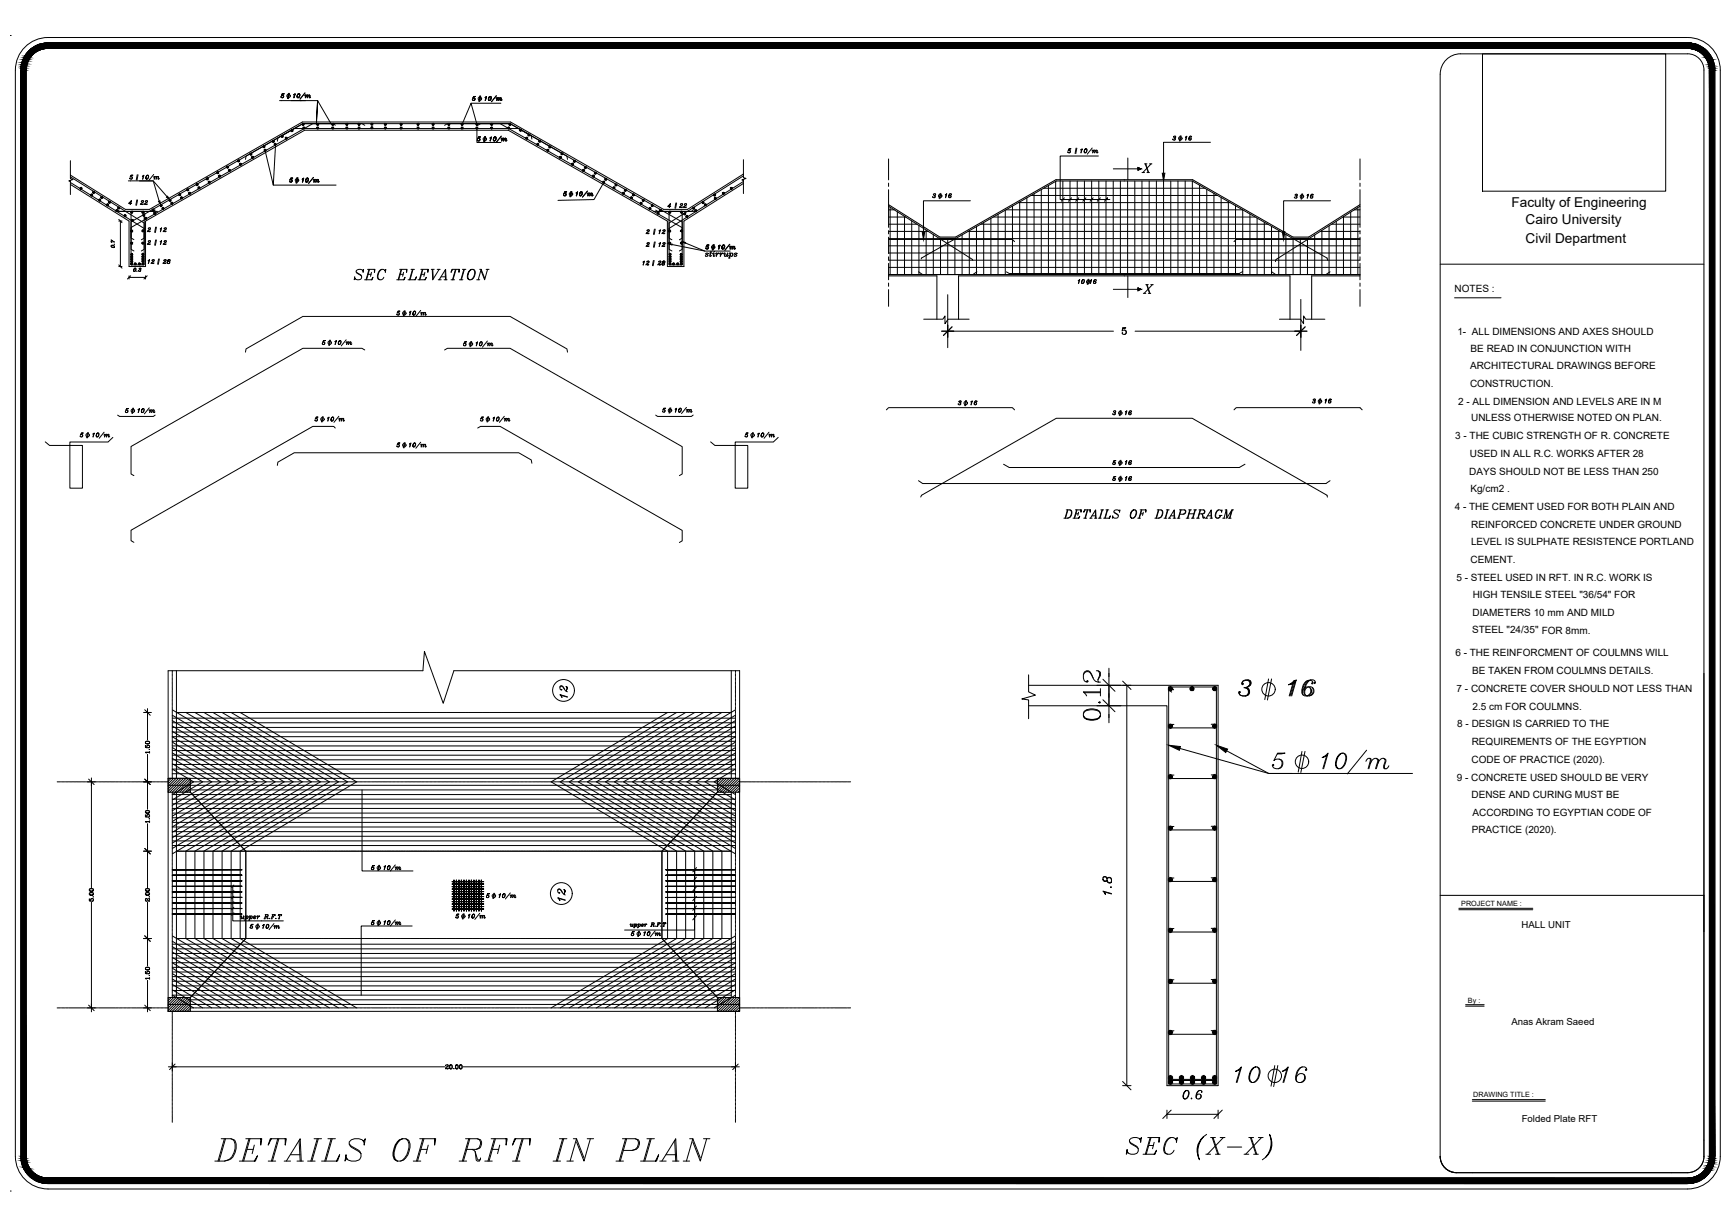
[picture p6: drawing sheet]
<svg xmlns="http://www.w3.org/2000/svg" width="841mm" height="594mm" viewBox="0 0 841 594" stroke-linecap="round" stroke-linejoin="round" font-family="sans-serif">
<!-- layer: SEC1RFT -->
<path d="M81 325v165h277v-165M85 325v52M354 325v52M81 377h277M81 381h277M85 384v99M354 384v99M81 487h277" fill="none" stroke="#000" stroke-width=".48"/>
<!-- layer: center -->
<g fill="none" stroke="#000" stroke-width=".48">
<path d="M459 143v25M630 145v25M83 325v1M83 326h.1M83 326v2M83 328h.1M83 328v2M83 330h.1M83 330v2M83 332h.1M83 332v2M83 334h.1"/>
<path d="M83 334v2M83 336h.1M83 336v2M83 338h.1M83 338v2M83 340h.1M356 325v1M356 326h.1M356 326v2M356 328h.1M356 328v2M356 330h.1"/>
<path d="M356 330v2M356 332h.1M356 332v2M356 334h.1M356 334v2M356 336h.1M356 336v2M356 338h.1M356 338v2M356 340h.1M83 340v2M83 342h.1"/>
<path d="M83 342v2M83 344h.1M83 344v2M83 346h.1M83 346v2M83 348h.1M83 348v2M83 350h.1M83 350v2M83 352h.1M83 352v2M83 354h.1"/>
<path d="M83 354v2M83 356h.1M83 356v2M83 358h.1M83 358v2M83 360h.1M85 345h269M356 340v2M356 342h.1M356 342v2M356 344h.1M356 344v2"/>
<path d="M356 346h.1M356 346v2M356 348h.1M356 348v2M356 350h.1M356 350v2M356 352h.1M356 352v2M356 354h.1M356 354v2M356 356h.1M356 356v2"/>
<path d="M356 358h.1M356 358v2M356 360h.1M28 379h1M29 379h1M30 379h1M31 379h1M32 379h1M33 379h1M34 379h1M35 379h1M36 379h1"/>
<path d="M37 379h1M38 379h1M39 379h1M40 379h1M41 379h1M42 379h1M43 379h1M44 379h1M45 379h1M46 379h1M47 379h1M48 379h1"/>
<path d="M49 379h1M50 379h1M51 379h1M52 379h1M53 379h1M54 379h1M55 379h1M56 379h1M57 379h1M58 379h1M59 379h1M60 379h1"/>
<path d="M61 379h1M62 379h1M63 379h1M64 379h1M65 379h1M66 379h1M67 379h1M68 379h1M69 379h1M70 379h1M71 379h1M72 379h1"/>
<path d="M73 379h1M74 379h1M75 379h1M76 379h1M77 379h1M78 379h1M79 379h1M80 379h1M83 360v2M83 362h.1M83 362v2M83 364h.1"/>
<path d="M83 364v2M83 366h.1M83 366v2M83 368h.1M83 368v2M83 370h.1M83 370v2M83 372h.1M83 372v2M83 374h.1M83 374v2M83 376h.1"/>
<path d="M83 376v1M92 379h1M94 379h.1M94 379h1M96 379h.1M96 379h1M98 379h.1M98 379h1M100 379h.1M100 379h1M102 379h.1M102 379h1"/>
<path d="M104 379h.1M104 379h1M106 379h.1M106 379h1M108 379h.1M108 379h1M110 379h.1M110 379h1M112 379h.1M112 379h1M114 379h.1M114 379h1"/>
<path d="M116 379h.1M116 379h1M118 379h.1M118 379h1M120 379h.1M120 379h1M122 379h.1M122 379h1M124 379h.1M124 379h1M126 379h.1M126 379h1"/>
<path d="M128 379h.1M128 379h1M130 379h.1M130 379h1M132 379h.1M132 379h1M134 379h.1M134 379h1M136 379h.1M136 379h1M138 379h.1M138 379h1"/>
<path d="M140 379h.1M140 379h1M142 379h.1M142 379h1M144 379h.1M144 379h1M146 379h.1M146 379h1M148 379h.1M148 379h1M150 379h.1M150 379h1"/>
<path d="M152 379h.1M152 379h1M154 379h.1M154 379h1M156 379h.1M156 379h1M158 379h.1M158 379h1M160 379h.1M160 379h1M162 379h.1M162 379h1"/>
<path d="M164 379h.1M164 379h1M166 379h.1M166 379h1M168 379h.1M168 379h1M170 379h.1M170 379h1M172 379h.1M172 379h1M174 379h.1M174 379h1"/>
<path d="M176 379h.1M176 379h1M178 379h.1M178 379h1M180 379h.1M180 379h1M182 379h.1M182 379h1M184 379h.1M184 379h1M186 379h.1M186 379h1"/>
<path d="M188 379h.1M188 379h1M190 379h.1M190 379h1M192 379h.1M192 379h1M194 379h.1M194 379h1M196 379h.1M196 379h1M198 379h.1M198 379h1"/>
<path d="M200 379h.1M200 379h1M202 379h.1M202 379h1M204 379h.1M204 379h1M206 379h.1M206 379h1M208 379h.1M208 379h1M210 379h.1M210 379h1"/>
<path d="M212 379h.1M212 379h1M214 379h.1M214 379h1M216 379h.1M216 379h1M218 379h.1M218 379h1M220 379h.1M220 379h1M222 379h.1M222 379h1"/>
<path d="M224 379h.1M224 379h1M226 379h.1M226 379h1M228 379h.1M228 379h1M230 379h.1M230 379h1M232 379h.1M232 379h1M234 379h.1M234 379h1"/>
<path d="M236 379h.1M236 379h1M238 379h.1M238 379h1M240 379h.1M240 379h1M242 379h.1M242 379h1M244 379h.1M244 379h1M246 379h.1M246 379h1"/>
<path d="M248 379h.1M248 379h1M250 379h.1M250 379h1M252 379h.1M252 379h1M254 379h.1M254 379h1M256 379h.1M256 379h1M258 379h.1M258 379h1"/>
<path d="M260 379h.1M260 379h1M262 379h.1M262 379h1M264 379h.1M264 379h1M266 379h.1M266 379h1M268 379h.1M268 379h1M270 379h.1M270 379h1"/>
<path d="M272 379h.1M272 379h1M274 379h.1M274 379h1M276 379h.1M276 379h1M278 379h.1M278 379h1M280 379h.1M280 379h1M282 379h.1M282 379h1"/>
<path d="M284 379h.1M284 379h1M286 379h.1M286 379h1M288 379h.1M288 379h1M290 379h.1M290 379h1M292 379h.1M292 379h1M294 379h.1M294 379h1"/>
<path d="M296 379h.1M296 379h1M298 379h.1M298 379h1M300 379h.1M300 379h1M302 379h.1M302 379h1M304 379h.1M304 379h1M306 379h.1M306 379h1"/>
<path d="M308 379h.1M308 379h1M310 379h.1M310 379h1M312 379h.1M312 379h1M314 379h.1M314 379h1M316 379h.1M316 379h1M318 379h.1M318 379h1"/>
<path d="M320 379h.1M320 379h1M322 379h.1M322 379h1M324 379h.1M324 379h1M326 379h.1M326 379h1M328 379h.1M328 379h1M330 379h.1M330 379h1"/>
<path d="M332 379h.1M332 379h1M334 379h.1M334 379h1M336 379h.1M336 379h1M338 379h.1M338 379h1M340 379h.1M340 379h1M342 379h.1M342 379h1"/>
<path d="M344 379h.1M344 379h1M346 379h.1M346 379h2M356 360v2M356 362h.1M356 362v2M356 364h.1M356 364v2M356 366h.1M356 366v2M356 368h.1"/>
<path d="M356 368v2M356 370h.1M356 370v2M356 372h.1M356 372v2M356 374h.1M356 374v2M356 376h.1M356 376v1M358 379h2M360 379h.1M361 379h1"/>
<path d="M362 379h.1M363 379h1M364 379h.1M365 379h1M366 379h.1M367 379h1M368 379h.1M369 379h1M370 379h.1M371 379h1M372 379h.1M373 379h1"/>
<path d="M374 379h.1M375 379h1M376 379h.1M377 379h1M378 379h.1M379 379h1M380 379h.1M381 379h1M382 379h.1M383 379h1M384 379h.1M385 379h1"/>
<path d="M386 379h.1M387 379h1M388 379h.1M389 379h1M390 379h.1M391 379h1M392 379h.1M393 379h1M394 379h.1M395 379h1M396 379h.1M397 379h1"/>
<path d="M398 379h.1M399 379h1M400 379h.1M401 379h1M402 379h.1M403 379h1M404 379h.1M405 379h1M406 379h.1M407 379h1M408 379h.1M409 379h1"/>
<path d="M410 379h.1M411 379h1M83 384v1M83 386h.1M83 386v1M83 387v1M83 388v1M83 390h.1M83 390v1M83 391v1M83 392v1M83 394h.1"/>
<path d="M83 394v1M83 395v1M83 396v1M83 398h.1M83 398v1M83 399v1M92 384h.1M92 384l1 1M93 385h1M94 385h.1M94 386h.1M94 386l1 1"/>
<path d="M95 387h.1M95 387l2 1M97 389h.1M97 389l1 1M98 390h.1M98 391h1M99 391h.1M99 391l1 1M100 392h.1M100 392v1M100 393h.1M101 393l2 2"/>
<path d="M103 395h.1M103 395v1M103 396h.1M103 396l1 1M104 397h.1M105 397h.1M105 398h.1M105 398l2 1M107 399h.1M107 399l1 1M333 400h-1M333 400h.1"/>
<path d="M333 399v1M333 399h.1M334 398l-1 1M334 398h.1M335 398h.1M335 397h.1M336 397h-1M336 397h.1M336 396v1M337 395l-1 1M337 395h.1M338 394l-1 1"/>
<path d="M338 394h.1M339 393v1M339 392v1M340 392h.1M341 391h-1M341 391h.1M342 390h-1M342 390h.1M342 389v1M342 389h.1M343 389h.1M343 388h.1"/>
<path d="M344 388h.1M345 387h-1M345 387h.1M345 386v1M345 386h.1M346 386h-1M346 385h.1M347 384l-1 1M348 384h-1M356 384v1M356 386h.1M356 386v1"/>
<path d="M356 387v1M356 388v1M356 390h.1M356 390v1M356 391v1M356 392v1M356 394h.1M356 394v1M356 395v1M356 396v1M356 398h.1M356 398v1"/>
<path d="M356 399v1M83 400v1M83 402h.1M83 402v1M83 403v1M83 404v1M83 406h.1M83 406v1M83 407v1M83 408v1M83 410h.1M83 410v1"/>
<path d="M83 411v1M83 412v1M83 414h.1M83 414v1M83 415v1M83 416v1M83 418h.1M83 418v1M83 419v1M85 412h269M108 400h.1M108 401h.1"/>
<path d="M108 401h1M109 401v1M109 402h.1M110 402v1M110 403h.1M111 403h.1M111 404l1 1M112 405h.1M112 405l1 1M113 406h.1M114 407h.1M114 407v1"/>
<path d="M115 408l1 1M116 409h.1M116 409l1 1M117 410h.1M117 410l1 1M118 411h.1M118 411v1M118 412h.1M119 412h.1M119 412v32M321 412v36M321 412h.1"/>
<path d="M322 411l-1 1M323 410l-1 1M323 410h.1M324 409l-1 1M324 409h.1M325 407l-1 2M325 407h.1M326 407h.1M326 406h.1M327 406h-1M327 406h.1M327 405v1"/>
<path d="M328 405h-1M328 405h.1M329 404l-1 1M329 404h.1M329 403h.1M330 403h.1M331 402l-1 1M332 401l-1 1M332 401h.1M332 400h.1M356 400v1M356 402h.1"/>
<path d="M356 402v1M356 403v1M356 404v1M356 406h.1M356 406v1M356 407v1M356 408v1M356 410h.1M356 410v1M356 411v1M356 412v1M356 414h.1"/>
<path d="M356 414v1M356 415v1M356 416v1M356 418h.1M356 418v1M356 419v1M83 420v1M83 422h.1M83 422v1M83 423v1M83 424v1M83 426h.1"/>
<path d="M83 426v1M83 427v1M83 428v1M83 430h.1M83 430v1M83 431v1M83 432v1M83 433v1M83 434v1M83 435v1M83 436v1M83 437v1"/>
<path d="M83 438v1M83 439v1M356 420v1M356 422h.1M356 422v1M356 423v1M356 424v1M356 426h.1M356 426v1M356 427v1M356 428v1M356 430h.1"/>
<path d="M356 430v1M356 431v1M356 432v1M356 433v1M356 434v1M356 435v1M356 436v1M356 437v1M356 438v1M356 439v1M83 440v1M83 441v1"/>
<path d="M83 442v1M83 443v1M83 444v1M83 445v1M83 446v1M83 447v1M83 448v1M83 449v1M83 450v1M83 451v1M83 452v1M83 453v1"/>
<path d="M83 454v1M83 455v1M83 456v1M83 457v1M83 458v1M83 460h.1M85 455h217M115 459l-1 1M115 459h.1M116 458l-1 1M116 458h.1M117 457l-1 1"/>
<path d="M117 457h.1M118 456h-1M118 456h.1M119 455l-1 1M119 455h.1M119 454v1M323 457h.1M323 457l1 1M323 455h31M324 458h.1M324 458v1M325 459h.1"/>
<path d="M325 459l1 1M356 440v1M356 441v1M356 442v1M356 443v1M356 444v1M356 445v1M356 446v1M356 447v1M356 448v1M356 449v1M356 450v1"/>
<path d="M356 451v1M356 452v1M356 453v1M356 454v1M356 455v1M356 456v1M356 457v1M356 458v1M356 460h.1M83 460v1M83 461v1M83 462v1"/>
<path d="M83 464h.1M83 464v1M83 465v1M83 466v1M83 468h.1M83 468v1M83 469v1M83 470v1M83 472h.1M83 472v1M83 473v1M83 474v1"/>
<path d="M83 476h.1M83 476v1M83 477v1M83 478v1M83 480h.1M83 480v1M95 480h.1M96 480h.1M96 479v1M97 479h-1M97 478h.1M98 477l-1 1"/>
<path d="M98 477h.1M99 476l-1 1M99 476h.1M100 476h-1M100 475h.1M101 474v1M101 474h.1M102 473l-1 1M102 473h.1M104 470l-2 3M104 470h.1M105 470h.1"/>
<path d="M106 469h-1M106 469h.1M107 467l-1 1M107 467h.1M108 467h-1M108 466h.1M109 466h-1M109 465v1M110 465h.1M110 464v1M110 464h.1M111 464h.1"/>
<path d="M111 463h.1M112 462l-1 1M112 462h.1M113 462h-1M113 462h.1M113 461v1M114 460v1M114 460h.1M326 460h.1M326 460v1M326 461l1 1M327 462h.1"/>
<path d="M327 462h1M328 462h.1M328 462l1 1M329 463h.1M329 464h.1M329 464h1M330 464v1M330 465h.1M330 465l1 1M331 466h.1M331 466h1M332 466h.1"/>
<path d="M332 467h.1M332 467l1 1M333 468h.1M333 468h1M334 469l1 1M335 470h.1M335 470l1 1M336 471l1 1M337 472l1 1M338 473h.1M338 473l1 1M339 474h.1"/>
<path d="M339 474l1 1M340 476h.1M340 476h1M341 476v1M341 477h.1M341 477h1M342 477h.1M342 477v1M342 478h1M343 479h.1M343 479h1M344 479v1"/>
<path d="M344 480h.1M344 480h1M356 460v1M356 461v1M356 462v1M356 464h.1M356 464v1M356 465v1M356 466v1M356 468h.1M356 468v1M356 469v1"/>
<path d="M356 470v1M356 472h.1M356 472v1M356 473v1M356 474v1M356 476h.1M356 476v1M356 477v1M356 478v1M356 480h.1M356 480v1M28 488h1"/>
<path d="M29 488h1M30 488h1M31 488h1M32 488h1M33 488h1M34 488h1M35 488h1M36 488h1M37 488h1M38 488h1M39 488h1M40 488h1"/>
<path d="M41 488h1M42 488h1M43 488h1M44 488h1M45 488h1M46 488h1M47 488h1M48 488h1M49 488h1M50 488h1M51 488h1M52 488h1"/>
<path d="M53 488h1M54 488h1M55 488h1M56 488h1M57 488h1M58 488h1M59 488h1M60 488h1M61 488h1M62 488h1M63 488h1M64 488h1"/>
<path d="M65 488h1M66 488h1M67 488h1M68 488h1M69 488h1M70 488h1M71 488h1M72 488h1M73 488h1M74 488h1M75 488h1M76 488h1"/>
<path d="M77 488h1M78 488h1M79 488h1M80 488h1M83 481v1M83 482v1M83 490v2M83 492h.1M83 492v2M83 494h.1M83 494v2M83 496h.1"/>
<path d="M83 496v2M83 498h.1M83 498v2M83 500h.1M92 488h2M93 483h-1M94 488h.1M94 482l-1 1M94 481h.1M94 488h2M95 480l-1 1M96 488h.1"/>
<path d="M96 488h2M98 488h.1M98 488h2M100 488h.1M100 488h2M102 488h.1M102 488h2M104 488h.1M104 488h2M106 488h.1M106 488h2M108 488h.1"/>
<path d="M108 488h2M110 488h.1M110 488h2M112 488h.1M112 488h2M114 488h.1M114 488h2M116 488h.1M116 488h2M118 488h.1M118 488h2M120 488h.1"/>
<path d="M120 488h2M122 488h.1M122 488h2M124 488h.1M124 488h2M126 488h.1M126 488h2M128 488h.1M128 488h2M130 488h.1M130 488h2M132 488h.1"/>
<path d="M132 488h2M134 488h.1M134 488h2M136 488h.1M136 488h2M138 488h.1M138 488h2M140 488h.1M140 488h2M142 488h.1M142 488h2M144 488h.1"/>
<path d="M144 488h2M146 488h.1M146 488h2M148 488h.1M148 488h2M150 488h.1M150 488h2M152 488h.1M152 488h2M154 488h.1M154 488h2M156 488h.1"/>
<path d="M156 488h2M158 488h.1M158 488h2M160 488h.1M160 488h2M162 488h.1M162 488h2M164 488h.1M164 488h2M166 488h.1M166 488h1M168 488h.1"/>
<path d="M168 488h2M170 488h.1M170 488h1M172 488h.1M172 488h2M174 488h.1M174 488h1M176 488h.1M176 488h2M178 488h.1M178 488h2M180 488h.1"/>
<path d="M180 488h2M182 488h.1M182 488h2M184 488h.1M184 488h2M186 488h.1M186 488h2M188 488h.1M188 488h2M190 488h.1M190 488h2M192 488h.1"/>
<path d="M192 488h2M194 488h.1M194 488h2M196 488h.1M196 488h2M198 488h.1M198 488h2M200 488h.1M200 488h2M202 488h.1M202 488h2M204 488h.1"/>
<path d="M204 488h2M206 488h.1M206 488h2M208 488h.1M208 488h2M210 488h.1M210 488h2M212 488h.1M212 488h2M214 488h.1M214 488h2M216 488h.1"/>
<path d="M216 488h2M218 488h.1M218 488h2M220 488h.1M220 488h2M222 488h.1M222 488h2M224 488h.1M224 488h2M226 488h.1M226 488h2M228 488h.1"/>
<path d="M228 488h2M230 488h.1M230 488h2M232 488h.1M232 488h2M234 488h.1M234 488h2M236 488h.1M236 488h2M238 488h.1M238 488h2M240 488h.1"/>
<path d="M240 488h2M242 488h.1M242 488h2M244 488h.1M244 488h1M246 488h.1M246 488h2M248 488h.1M248 488h1M250 488h.1M250 488h2M252 488h.1"/>
<path d="M252 488h1M254 488h.1M254 488h2M256 488h.1M256 488h1M258 488h.1M258 488h2M260 488h.1M260 488h2M262 488h.1M262 488h2M264 488h.1"/>
<path d="M264 488h2M266 488h.1M266 488h2M268 488h.1M268 488h2M270 488h.1M270 488h2M272 488h.1M272 488h2M274 488h.1M274 488h2M276 488h.1"/>
<path d="M276 488h2M278 488h.1M278 488h2M280 488h.1M280 488h2M282 488h.1M282 488h2M284 488h.1M284 488h2M286 488h.1M286 488h2M288 488h.1"/>
<path d="M288 488h2M290 488h.1M290 488h2M292 488h.1M292 488h2M294 488h.1M294 488h2M296 488h.1M296 488h2M298 488h.1M298 488h2M300 488h.1"/>
<path d="M300 488h2M302 488h.1M302 488h2M304 488h.1M304 488h2M306 488h.1M306 488h2M308 488h.1M308 488h2M310 488h.1M310 488h2M312 488h.1"/>
<path d="M312 488h2M314 488h.1M314 488h2M316 488h.1M316 488h2M318 488h.1M318 488h2M320 488h.1M320 488h2M322 488h.1M322 488h1M324 488h.1"/>
<path d="M324 488h2M326 488h.1M326 488h1M328 488h.1M328 488h2M330 488h.1M330 488h1M332 488h.1M332 488h2M334 488h.1M334 488h1M336 488h.1"/>
<path d="M336 488h2M338 488h.1M338 488h1M340 488h.1M340 488h2M342 488h.1M342 488h1M344 488h.1M344 488h2M345 480h.1M345 480v1M345 481h.1"/>
<path d="M345 481h1M346 481l1 1M346 488h.1M346 488h2M347 482v1M347 483h.1M347 483h1M356 481v1M356 482v1M356 490v2M356 492h.1M356 492v2"/>
<path d="M356 494h.1M356 494v2M356 496h.1M356 496v2M356 498h.1M356 498v2M356 500h.1M358 488h2M360 488h.1M361 488h1M362 488h.1M363 488h1"/>
<path d="M364 488h.1M365 488h1M366 488h.1M367 488h1M368 488h.1M369 488h1M370 488h.1M371 488h1M372 488h.1M373 488h1M374 488h.1M375 488h1"/>
<path d="M376 488h.1M377 488h1M378 488h.1M379 488h1M380 488h.1M381 488h1M382 488h.1M383 488h1M384 488h.1M385 488h1M386 488h.1M387 488h1"/>
<path d="M388 488h.1M389 488h1M390 488h.1M391 488h1M392 488h.1M393 488h1M394 488h.1M395 488h1M396 488h.1M397 488h1M398 488h.1M399 488h1"/>
<path d="M400 488h.1M401 488h1M402 488h.1M403 488h1M404 488h.1M405 488h1M406 488h.1M407 488h1M408 488h.1M409 488h1M410 488h.1M411 488h1"/>
<path d="M83 500v2M83 502h.1M83 502v2M83 504h.1M83 504v2M83 506h.1M83 506v2M83 508h.1M83 508v2M83 510h.1M83 510v2M83 512h.1"/>
<path d="M83 512v2M83 514h.1M83 514v2M83 516h.1M83 516v2M83 518h.1M83 518v2M83 520h.1M356 500v2M356 502h.1M356 502v2M356 504h.1"/>
<path d="M356 504v2M356 506h.1M356 506v2M356 508h.1M356 508v2M356 510h.1M356 510v2M356 512h.1M356 512v2M356 514h.1M356 514v2M356 516h.1"/>
<path d="M356 516v2M356 518h.1M356 518v2M356 520h.1M83 520v2M83 522h.1M83 522v2M83 524h.1M83 524v2M83 526h.1M83 526v2M83 528h.1"/>
<path d="M83 528v2M83 530h.1M83 530v2M83 532h.1M83 532v2M83 534h.1M83 534v2M83 536h.1M83 536v2M83 538h.1M83 538v2M83 540h.1"/>
<path d="M356 520v2M356 522h.1M356 522v2M356 524h.1M356 524v2M356 526h.1M356 526v2M356 528h.1M356 528v2M356 530h.1M356 530v2M356 532h.1"/>
<path d="M356 532v2M356 534h.1M356 534v2M356 536h.1M356 536v2M356 538h.1M356 538v2M356 540h.1M83 540v2M83 542h.1M83 542v2M356 540v2"/>
<path d="M356 542h.1M356 542v2"/>
</g>
<!-- layer: text2 -->
<g fill="none" stroke="#000" stroke-width=".48">
<path d="M430 100l41 26M491 100v33M493 98h103M494 98v35M497 96v37M500 95h90M501 94v39M504 92v41M506 91h78M508 90v43M511 88v45M515 88v45"/>
<path d="M518 88v45M522 88v45M525 88v45M529 88v45M532 88v45M536 88v45M539 88v45M543 88v45M546 88v45M550 88v45M553 88v45M557 88v45"/>
<path d="M560 88v45M564 88v45M567 88v45M571 88v45M574 88v45M578 88h-66l-66 37M578 88l65 37v1M578 88v45M581 90v43M585 92v41M588 94v39M592 96v37"/>
<path d="M595 98v35M599 100v33M659 100l-41 26v1M430 116h60l2 1M430 119h229M430 116h229M430 112h20M430 109h14M430 105h9M430 102h3M431 100v33M435 103v30"/>
<path d="M438 105v28M442 107v26M445 109v24M449 111v22M452 114v19M455 116h8M456 116v17M459 116v17M463 116v17M466 114v19M469 112h151M470 112v21"/>
<path d="M473 110v23M475 109h139M477 108v25M480 106v27M481 105h127M484 104v29M487 102v31M487 102h115v31M606 104v29M609 106v27M613 108v25M616 110v23"/>
<path d="M619 112v21M623 114v19M626 116v17M630 116v17M633 116v17M637 114v19M640 112h19M640 112v21M644 109v24M645 109h14M647 107v26M651 105h8"/>
<path d="M651 105v28M654 103v30M656 102h3M658 101v32M659 116h-60l-1 1M430 133h229M430 130h229M430 126h229M430 123h229M445 132l2 1M473 132l-2 1M602 132l-2 1h-111l-1-1"/>
<path d="M616 132l2 1M644 132l-2 1M429 199l1-1h60l2 1M598 199l1-1h60l1 1M445 233l2 1h195l2-1M486 225l3 2h111l3-2M83 359h273M83 355h273M83 352h273M83 350h273M83 348h273M83 360l33 19-33 19"/>
<path d="M83 354l42 25-42 24M83 352l46 27-46 27M83 349l50 30-50 30M83 347l55 32-55 32M83 344l59 35-59 35M90 345l56 34-56 33v43l56 33M94 345l57 34-57 33v43l57 33M99 345l56 34-56 33v43l56 33M103 345l57 34-57 33v43l57 33M108 345l56 34-56 33v43l56 33M112 345l56 34-56 33v43l56 33M116 345l57 34-57 33v43l57 33"/>
<path d="M323 345l-56 34 56 33v43l-56 33M328 345l-57 34 57 33v43l-57 33M332 345l-56 34 56 33v43l-56 33M337 345l-57 34 57 33v43l-57 33M341 345l-56 34 56 33v43l-56 33M345 345l-56 34 56 33v43l-56 33M350 345l-57 34 57 33v43l-57 33M356 360l-32 19 32 19M356 354l-41 25 41 24M356 352l-45 27 45 27M356 349l-50 30 50 30M356 347l-54 32 54 32"/>
<path d="M356 344l-58 35 58 35M83 375h273M83 370h273M83 368h273M83 366h273M83 364h273M83 361h273M83 370l15 9-15 9M83 367l20 12-20 11M83 365l24 14-24 14M83 362l28 17-28 16M356 370l-14 9 14 9"/>
<path d="M356 367l-19 12 19 11M356 365l-23 14 23 14M356 362l-28 17 28 16M572 363l43 12h69M594 364l21 11h11M83 387h273M83 390h273M83 392h273M83 394h273M83 396h273M83 398h273M91 383h257"/>
<path d="M354 385h-271l11-6-11-6h273l-10 6 10 6M83 401h273M83 403h273M83 405h273M83 407h273M83 410h273M83 401l37-22-37-22h273l-36 22 36 22M83 460h273M83 458h273M83 459l50 29M83 456l55 32M83 453l59 35"/>
<path d="M356 459l-50 29M356 456l-54 32M356 453l-58 35M83 480h273M83 478h273M83 475h273M83 473h273M83 471h273M83 469h273M83 464h273M83 462h273M83 480l15 8"/>
<path d="M83 477l20 11M83 474l24 14M83 472l28 16M83 469l33 19M83 464l42 24M83 461l46 27M356 480l-14 8M356 477l-19 11M356 474l-23 14M356 472l-28 16M356 469l-32 19M356 464l-41 24"/>
<path d="M356 461l-45 27M91 484h257M120 488l-37-21h273l-36 21M354 482h-271l11 6M356 482l-10 6"/>
</g>
<!-- layer: center3 -->
<g fill="none" stroke="#000" stroke-width=".48">
<path d="M82 377h-1M83 377l-2 2M84 377l-3 3M85 377l-4 4M87 377l-6 5M88 377l-7 6M89 377l-7 7M90 377l-7 7M91 377l-6 7M92 378l-6 6M92 379l-5 5M92 380l-4 4"/>
<path d="M348 377v1M350 377l-2 2M351 377l-3 3M352 377l-4 5M353 377l-5 6M354 377l-6 7M356 377l-7 7M357 377l-7 7M358 377l-7 7M358 378l-5 6M358 379l-4 5M92 381l-3 3"/>
<path d="M92 382l-1 2M92 384h.1M358 381l-3 3M358 382l-2 2M358 383l-1 1M82 483l-1 1M83 483l-2 2M84 483l-3 3M85 483l-4 4M87 483l-6 5M88 483l-7 7M89 483l-7 7"/>
<path d="M90 483l-7 7M91 483l-6 7M92 484l-6 6M92 485l-5 5M92 486l-4 4M92 487l-3 3M92 489l-1 1M92 490h.1M348 483v1M350 483l-2 2M351 483l-3 4M352 483l-4 5"/>
<path d="M353 483l-5 6M354 483l-6 7M356 483l-7 7M357 483l-7 7M358 483l-7 7M358 484l-5 6M358 486l-4 4M358 487l-3 3M358 488l-2 2M358 489l-1 1"/>
</g>
<!-- layer: COL -->
<path d="M34 78v9h1l-2 1h1v6M360 77v9h1l-2 1h1v7M81 325h124l1-9 9 25 5-16h138M81 377h11v7h-11zM348 377h10v7h-10zM81 483h11v7h-11zM348 483h10v7h-10z" fill="none" stroke="#000" stroke-width=".48"/>
<!-- layer: Dim -->
<g fill="none" stroke="#000" stroke-width=".48">
<path d="M136 49h18l-1 11 1-11 6 11M228 50h15M133 70l-1 20-4-17M231 60l-3-10-4 10M231 62v7h12M586 69h-22v15M63 88h11l7 7M68 88h6l3 9M132 90h31M293 88l-5 9h-18M470 97h-23v15M645 97h-23v15"/>
<path d="M58 107h1M58 106l1 2M58 107v22M326 118l15 4M332 118l9 4h13M58 129h1M58 128l1 2M62 134h9M63 134v1M63 134l-1 1M71 134v1M71 134h.1"/>
<path d="M71 134l-1 1M353 125h1M353 123h1l-1 2M354 123l-1 2M544 159h1h-1v1a1.1 1.1 0 0 1 1 0 1.1 1.1 0 0 1 0 2 1.1 1.1 0 0 1-1-1M545 160l1 1-1 1M459 160h80M550 160h80M71 345v14M44 379v51M71 366v13M71 379v13"/>
<path d="M71 399v13M175 383v39h25M71 413v17M44 437v51M71 437v18M113 430v16h24M113 429l-1 1M113 432l-1 1M113 434l-1 1M113 437l-1 1M113 440l-1 1M337 421l-1 30h-33"/>
<path d="M337 425l-1 2M337 430l-1 2M337 434l-1 2M337 439l-1 2M337 420l-1 2M71 455v13M113 442l-1 2M116 444h1v1M117 444v1l1-1v1M118 445h.1M119 444v2M120 444v1"/>
<path d="M121 444v2M122 444v1M123 445l1-1a.6 .6 0 0 0-1 0 .6 .6 0 0 0 0 1 .6 .6 0 0 0 1 0M123 444v1M124 444h1v1M125 444v1M126 444l-1 1M128 443h2v1h-1M129 443l-1 2M129 444l1 1M130 443l-1 1M132 443h1v1v-1"/>
<path d="M132 444h1M132 443v2M133 444l-1 1M135 443v1v-1h1v1v-1M136 443l-1 2M200 449h-25v33M305 448h1v1M306 448v1l1-1M307 448v1M308 448l-1 2 1-2h-1M308 448v1M309 448v2v-2"/>
<path d="M310 448v1M311 449l1-1-1 1h1M311 448v1M313 448l-1 1 1-1h-1M313 448h.1M316 447h1l-1 1M316 447l-1 2M317 447v1M319 447h1v1v-1M319 447l-1 2 1-2M319 448h.1M321 447v1v-1h2v1v-1"/>
<path d="M321 449l1-2v2M337 444l-1 2M71 475v13M84 517h131M224 517h132"/>
<circle cx="120" cy="444" r=".6"/>
<circle cx="122" cy="444" r=".6"/>
<circle cx="308" cy="448" r=".5"/>
<circle cx="310" cy="448" r=".5"/>
</g>
<!-- layer: XDIM -->
<g fill="none" stroke="#000" stroke-width=".48">
<path d="M459 158v5M461 158l-4 5M630 158v5M632 158l-4 5M456 160h6M627 160h6M70 345h3M70 344l3 3M71 343v4M42 379h4M43 378l3 2M44 377v4"/>
<path d="M70 379h3M70 378l3 2M71 377v4M70 412h3M70 411l3 3M71 411v3M70 455h3M70 453l3 3M71 453v4M42 488h4M43 487l3 3M44 486v4"/>
<path d="M70 488h3M70 487l3 3M71 486v4M82 517h3M83 515v4M85 516l-3 2M354 517h4M356 515v4M358 516l-3 2"/>
</g>
<!-- layer: text2 -->
<g fill="#000" stroke="#000" stroke-width=".48">
<path d="M566 361l6 1-1 2zM589 361l6 2-1 2z"/>
<path d="M83 438h34zM83 438h34z"/>
<path d="M83 435h34zM83 435h34z"/>
<path d="M83 432h34zM83 432h34z"/>
<path d="M83 430l34-1zM83 429h34z"/>
<path d="M83 427h34zM83 427h34z"/>
<path d="M83 424h34zM83 424h34z"/>
<path d="M83 421h34zM83 421h34z"/>
<path d="M219 439h15zM219 439h15z"/>
<path d="M219 438h15zM219 438h15z"/>
<path d="M219 437h15zM219 437h15z"/>
<path d="M219 436h15zM219 436h15z"/>
<path d="M219 434h15zM219 434h15z"/>
<path d="M219 433h15zM219 433h15z"/>
<path d="M219 432h15zM219 432h15z"/>
<path d="M219 431h15zM219 431h15z"/>
<path d="M219 430h15zM219 430h15z"/>
<path d="M219 428h15zM219 428h15z"/>
<path d="M219 427h15zM219 427h15z"/>
<path d="M220 426v15zM220 426v15z"/>
<path d="M221 426v15zM221 426v15z"/>
<path d="M222 426v15zM222 426v15z"/>
<path d="M224 426v15zM224 426v15z"/>
<path d="M225 426v15zM225 426v15z"/>
<path d="M226 426v15zM226 426v15z"/>
<path d="M227 426v15zM227 426v15z"/>
<path d="M228 426v15zM228 426v15z"/>
<path d="M230 426v15zM230 426v15z"/>
<path d="M231 426v15zM231 426v15z"/>
<path d="M232 426v15zM232 426v15z"/>
<path d="M233 426v15zM233 426v15z"/>
<path d="M323 438h33zM323 438h33z"/>
<path d="M323 435h33zM323 435h33z"/>
<path d="M323 432h33zM323 432h33z"/>
<path d="M323 429h33zM323 430l33-1z"/>
<path d="M323 427h33zM323 427h33z"/>
<path d="M323 424h33zM323 424h33z"/>
<path d="M323 421h33zM323 421h33z"/>
<path d="M83 443h34zM83 443h34z"/>
<path d="M83 440h34zM83 440h34z"/>
<path d="M219 440h15zM219 441l15-1z"/>
<path d="M323 443h33zM323 443h33z"/>
<path d="M323 440h33zM323 440h33z"/>
</g>
<!-- layer: h-col -->
<g fill="none" stroke="#000" stroke-width=".48">
<path d="M12 23a16 16 0 0 1 11-5h795a16 16 0 0 1 15 16v526a16 16 0 0 1-15 16h-795a16 16 0 0 1-16-16v-526a16 16 0 0 1 5-11zM14 24l5-3h4h795a13 13 0 0 1 13 13v526a13 13 0 0 1-13 14h-795a13 13 0 0 1-13-14v-526a13 13 0 0 1 4-10zM15 27l4-3 4-1h795a11 11 0 0 1 10 11v526a11 11 0 0 1-10 11h-795a11 11 0 0 1-10-11v-526v-4zM825 34v526M826 34a8 8 0 0 0-8-8h-110a10 10 0 0 0-10 10v524a8 8 0 0 0 8 8h112a8 8 0 0 0 8-8M698 128h127M705 144h22M698 434h127M707 440h36M707 441h36M710 487h9M710 488h9"/>
<path d="M713 533h36M713 534h36"/>
</g>
<!-- layer: Type -->
<path d="M446 241v-1l66-37h66l65 37v1" fill="none" stroke="#000" stroke-width=".48"/>
<!-- layer: Reinforcement -->
<g fill="none" stroke="#000" stroke-width=".48">
<path d="M119 77v-1l28-16h100l28 16v1M162 61v-1h-10l-89 50v5l2 1M177 61l-2-1h-28l-84 47v14l2 1M215 61l2-1h30l84 48v13l-2 1M231 61l2-1h9l89 50v5l-2 1M258 67l-1-1-6-4h-108l-8 5-1 1M34 88l36 23v4l-2 1M34 86l36 22v13l-2 1M360 88l-36 23v4l2 1M360 85l-36 23v13l2 1M57 102h13v26h-7v-26h13M75 102h-1h-16h-1"/>
<path d="M317 102h14v26h-7v-26h13M336 102h-1h-16h-1M119 171v-2l28-16h100l28 16v2M177 170l-2-1h-28l-84 47v14h2M215 170l2-1h30l84 47v14h-2M55 212l-3 2h-18v23h6v-21h-16l-2-2M75 201l-1 1h-16l-1-1M162 207h-10l-89 50v5l2 1M231 207h2h9l89 50v5l-2 1M336 201l-1 1h-16l-1-1M377 212l-2 2h-19v23h6v-21h-16l-2-2M258 224l-1-1-6-4h-108l-8 5-1 2"/>
</g>
<!-- layer: AHREIN -->
<path d="M360 89l-29 18v22h-8v-22l-77-44h-98l-77 44v22h-8v-22l-29-18M360 84l-27 17h-12l-74-42h-100l-75 42h-11l-27-16M455 116h8M626 116h8M447 155h10l1-2v4l1-2h11M620 155h10l2 2v-4l1 2h9" fill="none" stroke="#000" stroke-width=".48"/>
<!-- layer: rft -->
<g fill="#000" stroke="#000" stroke-width=".48">
<path d="M577 333v1zM577 334v1zM588 333v1zM588 334v1zM588 377v-1zM589 376h-1zM567 400v1zM588 402v-1zM567 425v1zM588 427v-1zM588 451v1zM566 476h1z"/>
<path d="M588 475v1zM566 500h1zM567 499v1zM566 522h1zM572 525v-1zM573 524h-1zM577 524h1zM582 522h1zM588 525v-1zM589 524h-1z"/>
<path d="M566 334h1zM566 334h1zM566 334h1z"/>
<path d="M566 334h1zM567 334v1zM567 334v1z"/>
<path d="M567 333v1zM566 333l1 1zM566 333l1 1z"/>
<path d="M567 334v1zM567 334v1z"/>
<path d="M567 333v1zM567 333v1zM567 333v1z"/>
<path d="M567 334h1zM567 334h1z"/>
<path d="M567 334h1zM567 334h1zM567 333v1z"/>
<path d="M577 333v1zM577 333v1zM577 333v1z"/>
<path d="M577 334v1zM577 334h1zM577 334h1z"/>
<path d="M578 333l-1 1zM577 333v1zM577 333v1z"/>
<path d="M577 334h1zM577 334h1z"/>
<path d="M577 334h1zM577 334l1-1zM578 333l-1 1z"/>
<path d="M588 333v1zM588 333v1zM588 333v1z"/>
<path d="M588 334v1zM588 334h1zM588 334h1z"/>
<path d="M589 333l-1 1zM588 333v1zM588 333v1z"/>
<path d="M588 334h1zM588 334h1z"/>
<path d="M588 334h1zM588 334l1-1zM589 333l-1 1z"/>
<path d="M566 352h1zM566 352h1zM566 352h1z"/>
<path d="M566 352h1zM567 352v1zM567 352v1z"/>
<path d="M567 351v1zM567 351v1zM566 351l1 1z"/>
<path d="M567 352v1zM567 352v1zM567 352v1z"/>
<path d="M567 351v1zM567 351v1zM567 351v1z"/>
<path d="M567 352h1zM567 352h1z"/>
<path d="M567 352h1zM567 352h1zM567 351v1z"/>
<path d="M588 352v1zM588 352v1z"/>
<path d="M588 351v1zM588 351v1zM588 351v1z"/>
<path d="M588 352v1zM588 352l1 1zM588 352l1 1z"/>
<path d="M589 351l-1 1zM588 351v1zM588 351v1z"/>
<path d="M588 352h1zM588 352h1z"/>
<path d="M588 352h1zM588 352h1zM589 351l-1 1z"/>
<path d="M566 376h1zM566 376h1zM566 377l1-1z"/>
<path d="M566 377l1-1zM567 376v1zM567 376v1z"/>
<path d="M566 376h1zM566 376h1z"/>
<path d="M567 376v1zM567 376v1zM567 376v1z"/>
<path d="M567 376l1 1zM567 376h1z"/>
<path d="M567 376h1zM567 376h1z"/>
<path d="M588 377v-1zM588 376v1zM588 376v1z"/>
<path d="M588 376v1zM588 376l1 1zM588 376l1 1z"/>
<path d="M588 376l1 1zM588 376h1z"/>
<path d="M588 376h1zM588 376h1zM589 376h-1z"/>
<path d="M566 401h1zM566 401h1zM566 402l1-1z"/>
<path d="M566 402l1-1zM567 401v1zM567 401v1z"/>
<path d="M566 401h1zM566 401h1z"/>
<path d="M567 401v1zM567 401v1zM567 401v1z"/>
<path d="M567 401l1 1zM567 401h1z"/>
<path d="M567 401h1zM567 401h1z"/>
<path d="M588 402v-1zM588 401v1zM588 401v1z"/>
<path d="M588 401v1zM588 401l1 1zM588 401l1 1z"/>
<path d="M589 400l-1 1zM588 400v1zM588 400v1z"/>
<path d="M588 401l1 1zM588 401h1z"/>
<path d="M588 401h1zM588 401h1zM589 401h-1z"/>
<path d="M566 426h1zM566 426h1zM566 427l1-1z"/>
<path d="M566 427l1-1zM567 426v1zM567 426v1z"/>
<path d="M566 426h1zM566 426h1z"/>
<path d="M567 426v1zM567 426v1zM567 426v1z"/>
<path d="M567 426l1 1zM567 426h1z"/>
<path d="M567 426h1zM567 426h1z"/>
<path d="M588 427v-1zM588 426v1zM588 426v1z"/>
<path d="M588 426v1zM588 426l1 1zM588 426l1 1z"/>
<path d="M589 425l-1 1zM588 425v1zM588 425v1z"/>
<path d="M588 426l1 1zM588 426h1z"/>
<path d="M588 426h1zM588 426h1zM589 426h-1z"/>
<path d="M566 451h1zM566 451h1zM566 451h1z"/>
<path d="M566 451h1zM567 451v1zM567 451v1z"/>
<path d="M567 450v1zM567 450v1zM566 450l1 1z"/>
<path d="M567 451v1zM567 451v1z"/>
<path d="M567 450v1zM567 450v1zM567 450v1z"/>
<path d="M567 451h1zM567 451h1z"/>
<path d="M567 451h1zM567 451h1zM567 450v1z"/>
<path d="M588 450v1zM588 450v1zM588 450v1z"/>
<path d="M588 451v1zM588 451h1zM588 451h1z"/>
<path d="M589 450l-1 1zM588 450v1zM588 450v1z"/>
<path d="M588 451h1zM588 451h1z"/>
<path d="M588 451h1zM588 451h1zM589 450l-1 1z"/>
<path d="M566 475l1 1zM566 476h1zM566 476h1z"/>
<path d="M567 475v1zM567 475v1zM566 475l1 1z"/>
<path d="M567 475v1zM567 475v1zM567 475v1z"/>
<path d="M567 476h1zM567 476h1z"/>
<path d="M567 476h1zM567 476l1-1zM567 475v1z"/>
<path d="M588 475v1zM588 475v1zM588 475v1z"/>
<path d="M588 476h1zM588 476h1z"/>
<path d="M589 475l-1 1zM588 475v1zM588 475v1z"/>
<path d="M588 476h1zM588 476h1z"/>
<path d="M588 476h1zM588 476l1-1zM589 475l-1 1z"/>
<path d="M589 499l-1 1zM588 499v1zM588 499v1z"/>
<path d="M566 500h1zM566 500h1zM566 501l1-1z"/>
<path d="M566 501l1-1zM567 500v1zM567 500v1z"/>
<path d="M567 500v1zM567 500v1zM567 500v1z"/>
<path d="M567 500l1 1zM567 500h1z"/>
<path d="M567 500h1zM567 500h1z"/>
<path d="M588 501v-1zM588 500v1zM588 500v1z"/>
<path d="M588 500v1zM588 500l1 1zM588 500l1 1z"/>
<path d="M588 500h1zM588 500h1z"/>
<path d="M588 500h1zM588 500h1zM589 500h-1z"/>
<path d="M566 524h1zM566 524h1zM566 525l1-1z"/>
<path d="M566 522h1zM566 522h1zM566 522h1z"/>
<path d="M566 525l1-1zM567 524v1zM567 524v1z"/>
<path d="M566 523l1-1zM567 522v1zM567 522v1z"/>
<path d="M566 524h1zM566 524h1z"/>
<path d="M567 524v1zM567 524v1zM567 524l1 1z"/>
<path d="M567 522v1zM567 522v1zM567 522l1 1z"/>
<path d="M567 521v1zM567 521v1zM567 521v1z"/>
<path d="M567 524l1 1zM567 524h1z"/>
<path d="M567 522h1zM567 522h1z"/>
<path d="M567 524h1zM567 524h1zM568 524h-1z"/>
<path d="M567 522h1zM567 522h1zM568 522h-1z"/>
<path d="M572 525v-1zM572 524v1zM572 524v1z"/>
<path d="M572 523v-1zM572 522v1zM572 522v1z"/>
<path d="M572 524l1 1zM572 524l1 1zM572 524l1 1z"/>
<path d="M572 522l1 1zM572 522l1 1zM572 522l1 1z"/>
<path d="M573 521l-1 1zM572 521v1zM572 521v1z"/>
<path d="M572 524l1 1zM572 524l1 1z"/>
<path d="M572 522h1zM572 522h1z"/>
<path d="M572 524h1zM572 524h1zM573 524h-1z"/>
<path d="M572 522h1zM572 522h1zM573 522h-1z"/>
<path d="M577 524h1zM577 524h1zM577 525l1-1z"/>
<path d="M577 522h1zM577 522h1zM577 522h1z"/>
<path d="M577 525l1-1zM578 524l-1 1zM578 524v1z"/>
<path d="M577 523l1-1zM578 522l-1 1zM578 522v1z"/>
<path d="M577 524h1zM577 524h1zM577 524h1z"/>
<path d="M577 522h1zM577 522h1zM577 522h1z"/>
<path d="M578 524v1zM578 524v1zM578 524v1z"/>
<path d="M578 522v1zM578 522v1zM578 522v1z"/>
<path d="M578 521v1zM578 521v1zM577 521l1 1z"/>
<path d="M578 524l1 1zM578 524l1 1z"/>
<path d="M578 522h1zM578 522h1z"/>
<path d="M578 524h1zM578 524h1z"/>
<path d="M578 522h1zM578 522h1z"/>
<path d="M582 524h1zM582 524h1zM582 525l1-1z"/>
<path d="M582 522h1zM582 522h1zM582 522h1z"/>
<path d="M582 525l1-1zM583 524v1zM583 524v1z"/>
<path d="M582 523l1-1zM583 522v1zM583 522v1z"/>
<path d="M582 524h1zM582 524h1z"/>
<path d="M583 524v1zM583 524l1 1zM583 524l1 1z"/>
<path d="M583 522v1zM583 522v1zM583 522l1 1z"/>
<path d="M583 521v1zM583 521v1zM583 521v1z"/>
<path d="M583 524l1 1zM583 524l1 1z"/>
<path d="M583 522h1zM583 522h1z"/>
<path d="M583 524h1zM583 524h1zM584 524h-1z"/>
<path d="M583 522h1zM583 522h1zM584 522h-1z"/>
<path d="M588 525v-1zM588 524v1zM588 524v1z"/>
<path d="M588 523v-1zM588 522v1zM588 522v1z"/>
<path d="M588 524v1zM588 524l1 1zM588 524l1 1z"/>
<path d="M588 522v1zM588 522l1 1zM588 522l1 1z"/>
<path d="M589 521l-1 1zM588 521v1zM588 521v1z"/>
<path d="M588 524l1 1zM588 524h1z"/>
<path d="M588 522h1zM588 522h1z"/>
<path d="M588 524h1zM588 524h1zM589 524h-1z"/>
<path d="M588 522h1zM588 522h1zM589 522h-1z"/>
</g>
<!-- layer: Dim -->
<path d="M77 98v-1l1 2zM81 96v-1l1 2zM563 84h1v4zM324 118h2v1zM331 117h1v1zM447 112h1l-1 4zM621 112h1v4z" fill="#000" stroke="#000" stroke-width=".48"/>
<!-- layer: AHREIN -->
<path d="M430 99l25 16h8l49-28h66l48 28h8l25-16M430 134h24v21M659 134h-24v21M464 155v-21h161v21" fill="none" stroke="#000" stroke-width=".51"/>
<!-- layer: folded plate -->
<g fill="none" stroke="#000" stroke-width=".48">
<path d="M430 77v10M659 77v10M430 92v18M430 89v1M659 92v18M659 89v1M430 112v1M430 115v8M659 112v1M659 115v8M430 124v2M430 128v8"/>
<path d="M430 137v2M659 124v2M659 128v8M659 137v2M430 140v8M659 140v8"/>
</g>
<!-- layer: AXES-C -->
<path d="M546 77v10M539 82h14l-2-1 2 1M546 134v10M539 140h14h-2h2M544 332h4M544 330l4 4M546 332v194M544 526h4M544 524l4 4" fill="none" stroke="#000" stroke-width=".48"/>
<!-- layer: Layer1 -->
<path d="M532 76h-18v21h24M516 96l-2 2M519 96l-1 2M523 96l-2 2M526 96l-1 2M530 96l-2 2M533 96l-1 2M536 97l1-1-2 2" fill="none" stroke="#000" stroke-width=".48"/>
<!-- layer: SEC -->
<path d="M498 332h92v194h-25v-184h-67M498 327v8l4 2-7 2h3v9" fill="none" stroke="#000" stroke-width=".48"/>
<!-- layer: rft -->
<path d="M566 333h23v192h-23zM566 524h23M566 523h23" fill="none" stroke="#000" stroke-width=".48"/>
<!-- layer: COLUMN -->
<g fill="none" stroke="#000" stroke-width=".48">
<path d="M567 353h21M569 351h-3v1l1 1M587 351h1M569 376h-2l-1 1h1h21M587 375h1M569 400l-2 1-1 1h1h21M587 400h1M567 427h21M569 425l-3 1v1h1M587 425h1M569 450h-2l-1 1 1 1h21M587 450h1"/>
<path d="M569 475h-2l-1 1h1h21M587 475h1M567 500h2M567 499l-1 1 1 1h21M587 499h1"/>
</g>
<!-- layer: conc -->
<g fill="none" stroke="#000" stroke-width=".48">
<path d="M531 332h12M534 329l6 6M534 339l6 6M566 334l2 1M567 333l2 1M531 342h12M588 351l1 1-1 1M588 375l1 1-1 1M588 400l1 1-1 1M588 425l1 1-1 1M588 450l1 1-1 1M588 475h1l-1 1"/>
<path d="M588 499l1 1-1 1M565 540h25M565 538v4M567 538l-4 4M590 538v4M592 538l-4 4"/>
</g>
<!-- layer: outer frame -->
<path d="M825 552v8M706 568h112" fill="none" stroke="#000" stroke-width=".48"/>
<!-- layer: h-col -->
<g fill="#000" stroke="#000" stroke-width=".48">
<path d="M10 34l3 526v-526zM10 34l3 526h-3z"/>
<path d="M10 33l3 1v-1zM10 33l3 1h-3z"/>
<path d="M10 33h3zM10 33h3z"/>
<path d="M10 32l3 1v-1zM10 32l3 1h-3z"/>
<path d="M10 32h3zM10 32h3z"/>
<path d="M10 31l3 1v-1zM10 31l3 1h-3z"/>
<path d="M10 31h3zM10 31h3z"/>
<path d="M11 30l2 1v-1zM11 30l2 1h-3z"/>
<path d="M11 30h2h1zM11 30h2h-2z"/>
<path d="M11 30h3zM11 30h3h-3z"/>
<path d="M11 29l3 1v-1zM11 29l3 1h-3z"/>
<path d="M11 29h3zM11 29h3z"/>
<path d="M12 28l2 1 1-1zM12 28l2 1h-3z"/>
<path d="M12 28h3zM12 28h3z"/>
<path d="M12 27l3 1v-1zM12 27l3 1h-3z"/>
<path d="M12 27h3zM12 27h3z"/>
<path d="M12 27h3h1zM12 27h3h-3z"/>
<path d="M13 26h3zM13 26l3 1z"/>
<path d="M13 26h3zM13 26h3h-3z"/>
<path d="M13 25l3 1 1-1zM13 25l3 1h-3z"/>
<path d="M13 25h4zM13 25h4z"/>
<path d="M14 25h3h1zM14 25h3h-4z"/>
<path d="M14 25h4zM14 25h4z"/>
<path d="M14 24h5zM14 25h4z"/>
<path d="M15 24h5zM14 24h5z"/>
<path d="M15 24h5zM15 24h5z"/>
<path d="M15 24h6zM15 24h5z"/>
<path d="M15 24h6zM15 24h6z"/>
<path d="M15 23h7zM15 24h6z"/>
<path d="M15 23h8zM15 23h7z"/>
<path d="M23 21h796zM22 21h797z"/>
<path d="M22 21h798zM21 21h799z"/>
<path d="M21 21h800zM20 21h801z"/>
<path d="M20 21h802zM19 21h803z"/>
<path d="M19 21l804 1zM18 22h805z"/>
<path d="M18 22h806h-1zM17 22h1h806z"/>
<path d="M17 22l807 1v-1zM16 23l1-1 807 1z"/>
<path d="M16 23h809h-1zM16 23h809z"/>
<path d="M16 23h809zM15 23h810z"/>
<path d="M818 23h8zM818 23h8z"/>
<path d="M819 23l7 1zM819 23l7 1z"/>
<path d="M819 24h7zM819 24h7z"/>
<path d="M820 24h6zM820 24h6z"/>
<path d="M821 24h5zM821 24h5z"/>
<path d="M821 24h6zM821 24h6z"/>
<path d="M822 24l5 1zM822 24l5 1z"/>
<path d="M823 25h4zM823 25h4z"/>
<path d="M823 25h5h-1zM823 25h5h-4z"/>
<path d="M824 25h4zM824 25h4z"/>
<path d="M824 25l4 1v-1zM824 25l4 1h-4z"/>
<path d="M824 26h4zM824 26h4z"/>
<path d="M825 26l3 1zM825 26l3 1z"/>
<path d="M825 27h4h-1zM825 27h4h-3z"/>
<path d="M826 27h3zM826 27h3z"/>
<path d="M826 27l3 1v-1zM826 27l3 1h-3z"/>
<path d="M826 28h3zM826 28h3z"/>
<path d="M826 28l4 1-1-1zM826 28l4 1h-3z"/>
<path d="M827 29h3zM827 29h3z"/>
<path d="M827 29l3 1v-1zM827 29l3 1h-3z"/>
<path d="M827 30h3zM827 30h3z"/>
<path d="M827 30h3zM827 30h3h-3z"/>
<path d="M827 30l3 1v-1zM827 30l3 1h-2z"/>
<path d="M828 31h2zM828 31h2z"/>
<path d="M828 31l3 1-1-1zM828 31l3 1h-3z"/>
<path d="M828 32h3zM828 32h3z"/>
<path d="M828 32l3 1v-1zM828 32l3 1h-3z"/>
<path d="M828 33h3zM828 33h3z"/>
<path d="M828 33l3 1v-1zM828 33l3 1h-3z"/>
<path d="M828 34l3 526v-526zM828 34l3 526h-3z"/>
<path d="M10 560l3 1v-1zM10 560l3 1h-3z"/>
<path d="M10 561h3zM10 561h3z"/>
<path d="M10 561l3 1v-1zM10 561l3 1h-3z"/>
<path d="M10 562h3zM10 562h3z"/>
<path d="M10 562l3 1v-1zM10 562l3 1h-3z"/>
<path d="M10 563h3zM10 563h3z"/>
<path d="M10 563l3 1v-1zM10 563l3 1h-2z"/>
<path d="M11 564h3h-1zM11 564h3h-3z"/>
<path d="M11 564l3 1zM11 564l3 1z"/>
<path d="M11 565h3zM11 565h3h-3z"/>
<path d="M11 565l3 1zM11 565l3 1z"/>
<path d="M11 566h4h-1zM11 566h4h-3z"/>
<path d="M12 566h3zM12 566h3z"/>
<path d="M12 566l3 1v-1zM12 566l3 1h-3z"/>
<path d="M12 567h3zM12 567h3z"/>
<path d="M12 567l4 1-1-1zM12 567l4 1h-4z"/>
<path d="M12 568h4zM12 568h4z"/>
<path d="M13 568h3zM13 568h3z"/>
<path d="M13 568l4 1zM13 568l4 1h-4z"/>
<path d="M13 569h4zM13 569h4z"/>
<path d="M13 569h5h-1zM13 569h5h-4z"/>
<path d="M14 569l4 1zM14 569l4 1z"/>
<path d="M14 570h5zM14 570h5z"/>
<path d="M14 570h6zM14 570h6z"/>
<path d="M15 570h5zM15 570h5z"/>
<path d="M15 570l6 1zM15 570l6 1z"/>
<path d="M15 571h6zM15 571h6z"/>
<path d="M15 571h7zM15 571h7z"/>
<path d="M15 571h8zM15 571h8z"/>
<path d="M22 573h797zM22 573l796 1z"/>
<path d="M21 573h799zM21 573h798z"/>
<path d="M20 573h801zM20 573h800z"/>
<path d="M19 573h803zM19 573h802z"/>
<path d="M18 573h805zM18 573h804z"/>
<path d="M17 572l806 1 1-1zM17 572l806 1h-805z"/>
<path d="M16 572h808zM16 572h808h-807z"/>
<path d="M16 571l808 1 1-1zM16 571l808 1h-808z"/>
<path d="M15 571h810zM15 571h810z"/>
<path d="M819 571h7zM818 571h7z"/>
<path d="M819 571h7zM819 571h7z"/>
<path d="M820 571h6zM819 571h7z"/>
<path d="M821 570h5zM820 571h6z"/>
<path d="M821 570h5zM821 570h5z"/>
<path d="M822 570h5zM821 570h5z"/>
<path d="M823 570h4zM822 570h5z"/>
<path d="M823 569h4zM823 570h4z"/>
<path d="M824 569h3h1zM823 569h1h3z"/>
<path d="M824 569h4zM824 569h4z"/>
<path d="M824 568l4 1v-1zM824 569v-1l4 1z"/>
<path d="M825 568h3zM824 568h4z"/>
<path d="M825 568h3zM825 568h3z"/>
<path d="M826 567l2 1 1-1zM826 567l2 1h-3z"/>
<path d="M826 567h3zM826 567h3z"/>
<path d="M826 566l3 1v-1zM826 566l3 1h-3z"/>
<path d="M826 566h3zM826 566h3z"/>
<path d="M827 566h2h1zM827 566h2h-3z"/>
<path d="M827 565h3zM827 565l3 1z"/>
<path d="M827 565h3zM827 565h3h-3z"/>
<path d="M827 564l3 1v-1zM827 564l3 1h-3z"/>
<path d="M827 564h3zM827 564h3h-3z"/>
<path d="M828 563l2 1v-1zM828 563l2 1h-3z"/>
<path d="M828 563h2zM828 563h2z"/>
<path d="M828 562l2 1 1-1zM828 562l2 1h-2z"/>
<path d="M828 562h3zM828 562h3z"/>
<path d="M828 561h3zM828 561h3z"/>
<path d="M828 561l3 1v-1zM828 561l3 1h-3z"/>
<path d="M828 560l3 1v-1zM828 560l3 1h-3z"/>
</g>
<!-- layer: Text -->
<path d="M5 17h.1M5 577h.1" fill="none" stroke="#000" stroke-width=".48"/>
<!-- layer: Slab -->
<path d="M718 26h89v67h-89z" fill="none" stroke="#000" stroke-width=".48"/>
<text font-size="18.1" x="544" y="563">SEC (X-X)</text>
<text font-size="16.8" x="615" y="376">5 10/m</text>
<text font-size="15.9" x="103" y="564">DETAILS OF RFT IN PLAN</text>
<text font-size="13.2" x="534" y="350" transform="rotate(-90 534 350)">0.12</text>
<text font-size="12.3" x="599" y="338">3 16</text>
<text font-size="11.9" x="597" y="526">10 16</text>
<text font-size="9.3" x="170" y="137">SEC ELEVATION</text>
<g font-size="7.9">
<text x="553" y="143">X</text>
<text x="539" y="435" transform="rotate(-90 539 435)">1.8</text>
<text x="572" y="534">0.6</text>
</g>
<g font-size="7.5">
<text x="552" y="85">X</text>
<text x="514" y="252">DETAILS OF DIAPHRAGM</text>
<text x="276" y="339" transform="rotate(-90 276 339)">12</text>
<text x="275" y="438" transform="rotate(-90 275 438)">12</text>
</g>
<g font-size="6.6">
<text x="135" y="49">5 10/m</text>
<text x="732" y="100">Faculty of Engineering</text>
<text x="739" y="108">Cairo University</text>
<text x="739" y="118">Civil Department</text>
<text x="155" y="169">5 10/m</text>
<text x="151" y="206">5 10/m</text>
<text x="231" y="206">5 10/m</text>
<text x="38" y="214">5 10/m</text>
<text x="360" y="214">5 10/m</text>
</g>
<g font-size="6.2">
<text x="228" y="50">5 10/m</text>
<text x="230" y="70">5 10/m</text>
<text x="516" y="76">5 10/m</text>
<text x="62" y="89">5 10/m</text>
<text x="139" y="90">5 10/m</text>
<text x="272" y="97">5 10/m</text>
<text x="341" y="122">5 10/m</text>
<text x="191" y="155">5 10/m</text>
<text x="223" y="169">5 10/m</text>
<text x="60" y="202">5 10/m</text>
<text x="320" y="201">5 10/m</text>
<text x="191" y="218">5 10/m</text>
<text x="179" y="423">5 10/m</text>
<text x="234" y="437">5 10/m</text>
<text x="179" y="450">5 10/m</text>
<text x="219" y="447">5 10/m</text>
<text x="120" y="452">5 10/m</text>
<text x="304" y="455">5 10/m</text>
</g>
<g font-size="5.3">
<text x="567" y="69">3 16</text>
<text x="322" y="102">4 22</text>
<text x="626" y="97">3 16</text>
<text x="70" y="114">2 12</text>
<text x="312" y="115">2 12</text>
<text x="71" y="129">12 28</text>
<text x="463" y="198">3 16</text>
<text x="538" y="226">5 16</text>
<text x="538" y="234">5 16</text>
<text x="73" y="366" transform="rotate(-90 73 366)">1.50</text>
<text x="73" y="400" transform="rotate(-90 73 400)">1.50</text>
<text x="46" y="438" transform="rotate(-90 46 438)">5.00</text>
<text x="73" y="438" transform="rotate(-90 73 438)">2.00</text>
<text x="73" y="476" transform="rotate(-90 73 476)">1.50</text>
<text x="214" y="519">20.00</text>
</g>
<g font-size="4.9">
<text x="61" y="100">4 22</text>
<text x="450" y="97">3 16</text>
<text x="70" y="120">2 12</text>
<text x="56" y="121" transform="rotate(-90 56 121)">0.7</text>
<text x="312" y="121">2 12</text>
<text x="310" y="129">12 28</text>
<text x="521" y="139">10 16</text>
<text x="635" y="196">3 16</text>
<text x="538" y="202">3 16</text>
</g>
<g font-size="4.8">
<text x="705" y="141">NOTES :</text>
<text x="706" y="162">1- ALL DIMENSIONS AND AXES SHOULD</text>
<text x="712" y="171">BE READ IN CONJUNCTION WITH</text>
<text x="712" y="179">ARCHITECTURAL DRAWINGS BEFORE</text>
<text x="712" y="188">CONSTRUCTION.</text>
<text x="706" y="196">2 - ALL DIMENSION AND LEVELS ARE IN M</text>
<text x="713" y="204">UNLESS OTHERWISE NOTED ON PLAN.</text>
<text x="705" y="213">3 - THE CUBIC STRENGTH OF R. CONCRETE</text>
<text x="712" y="221">USED IN ALL R.C. WORKS AFTER 28</text>
<text x="712" y="230">DAYS SHOULD NOT BE LESS THAN 250</text>
<text x="712" y="239">Kg/cm2 .</text>
<text x="705" y="247">4 - THE CEMENT USED FOR BOTH PLAIN AND</text>
<text x="713" y="256">REINFORCED CONCRETE UNDER GROUND</text>
<text x="713" y="264">LEVEL IS SULPHATE RESISTENCE PORTLAND</text>
<text x="712" y="273">CEMENT.</text>
<text x="706" y="281">5 - STEEL USED IN RFT. IN R.C. WORK IS</text>
<text x="713" y="290">HIGH TENSILE STEEL &quot;36/54&quot; FOR</text>
<text x="713" y="299">DIAMETERS 10 mm AND MILD</text>
<text x="713" y="307">STEEL &quot;24/35&quot; FOR 8mm.</text>
<text x="705" y="318">6 - THE REINFORCMENT OF COULMNS WILL</text>
<text x="713" y="327">BE TAKEN FROM COULMNS DETAILS.</text>
<text x="706" y="335">7 - CONCRETE COVER SHOULD NOT LESS THAN</text>
<text x="713" y="344">2.5 cm FOR COULMNS.</text>
<text x="706" y="352">8 - DESIGN IS CARRIED TO THE</text>
<text x="713" y="361">REQUIREMENTS OF THE EGYPTION</text>
<text x="713" y="370">CODE OF PRACTICE (2020).</text>
<text x="706" y="378">9 - CONCRETE USED SHOULD BE VERY</text>
<text x="713" y="387">DENSE AND CURING MUST BE</text>
<text x="713" y="395">ACCORDING TO EGYPTIAN CODE OF</text>
<text x="713" y="404">PRACTICE (2020).</text>
</g>
<g font-size="4.7">
<text x="737" y="450">HALL UNIT</text>
<text x="732" y="497">Anas Akram Saeed</text>
<text x="737" y="544">Folded Plate RFT</text>
</g>
<text font-size="4.4" x="63" y="133">0.3</text>
<g font-size="3.5">
<text x="708" y="439">PROJECT NAME :</text>
<text x="711" y="486">By :</text>
<text x="714" y="531">DRAWING TITLE :</text>
</g>
</svg>
